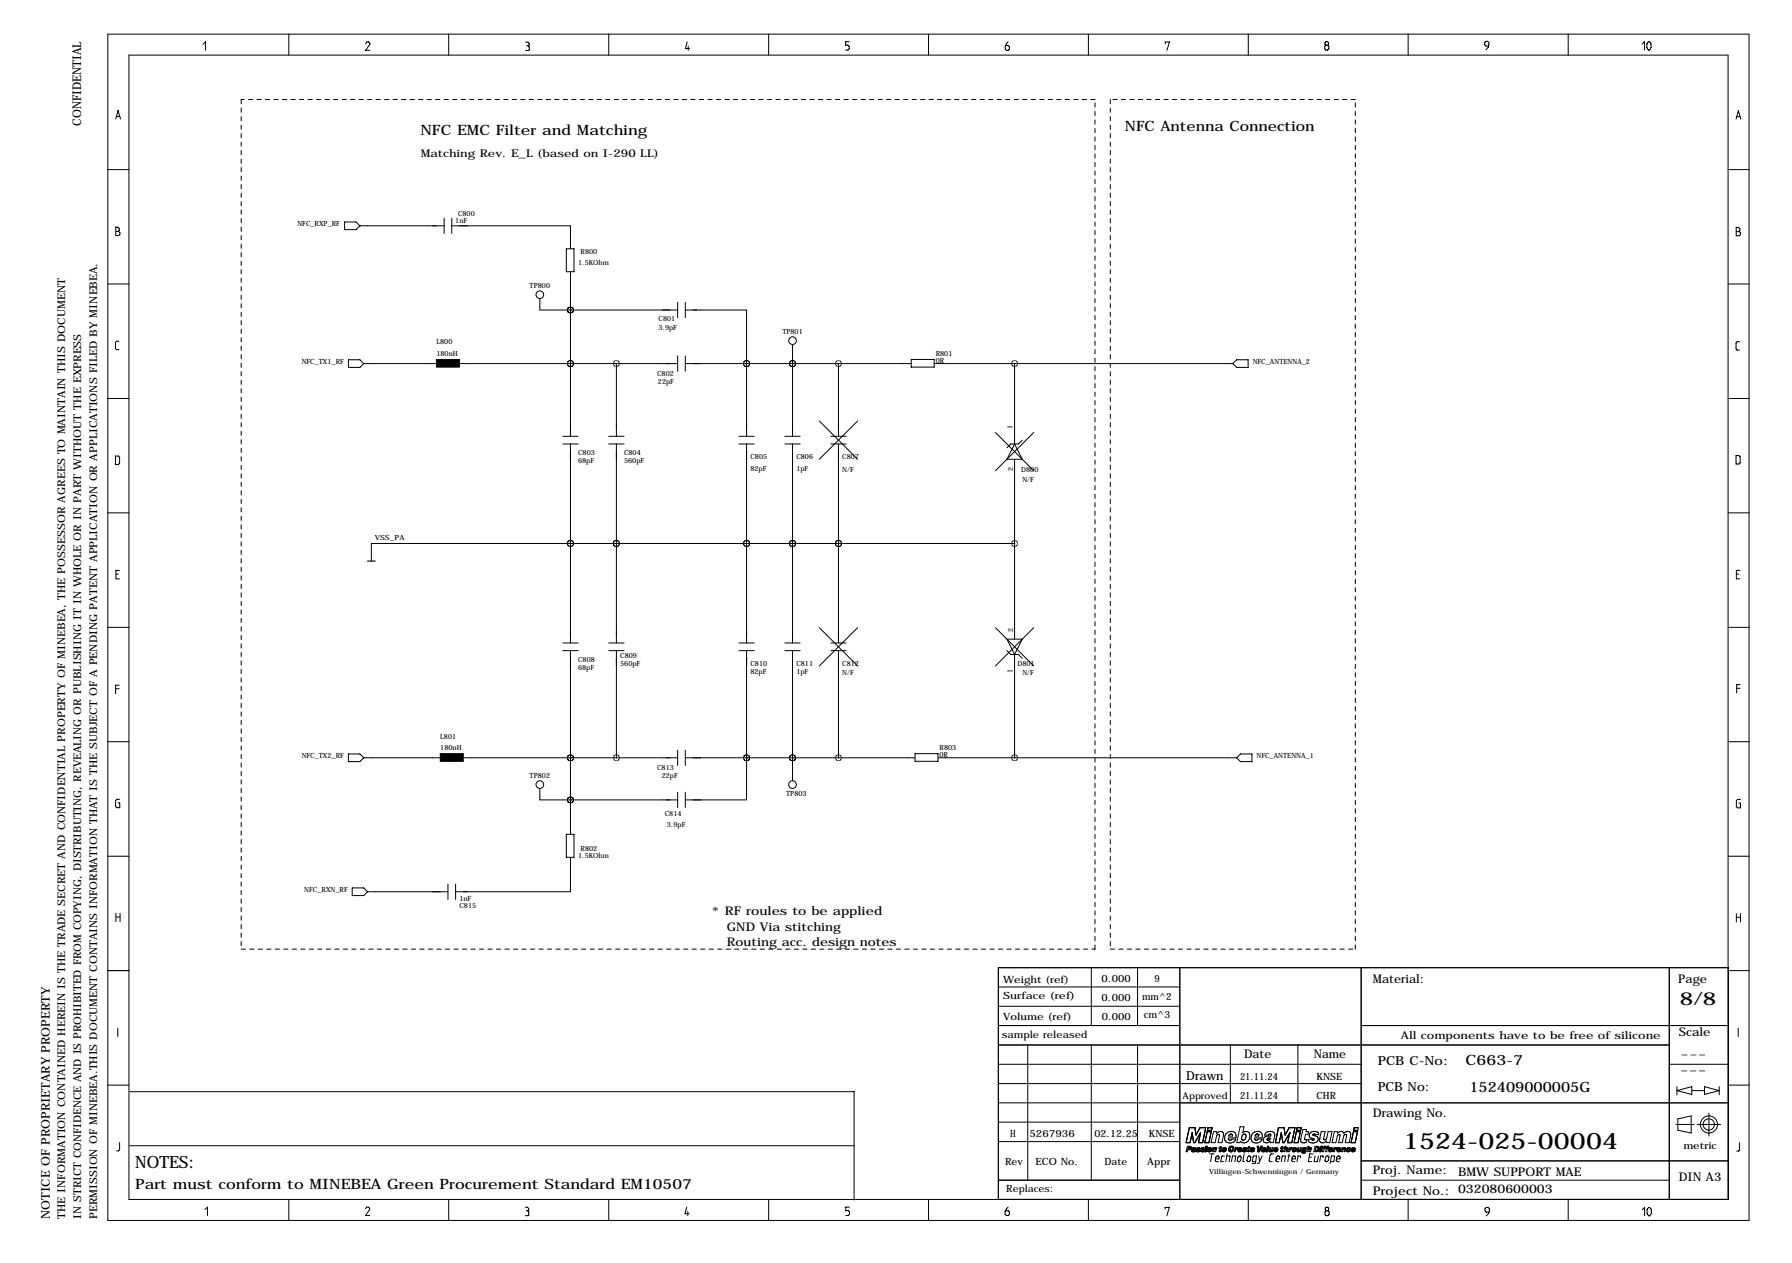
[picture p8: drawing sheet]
<svg xmlns="http://www.w3.org/2000/svg" width="594mm" height="419mm" viewBox="0 0 594 419" stroke-linecap="round" stroke-linejoin="round" font-family="sans-serif">
<g fill="none" stroke="#000" stroke-width=".33">
<path d="M35.8 11.3h544.4v393.7h-544.4zM67.4 14.7l.8-.8v2.8M95.8 11.3v7M121.3 14.5l.4-.6h.6l.4 .4v.4l-1.4 2h1.4M148.8 11.3v7M174.3 14h.9l.3 .4v.6l-.3 .2M174.8 15.2h.4M175.2 15.2l.4 .4v1l-.2 .2h-1.1M201.9 11.3v7M227.9 13.9l-.5 2.2h1.4M228.3 15.3v1.4M255 11.3v7"/>
<path d="M281.7 13.8h-1.2v1.2h.8l.4 .4v.8l-.4 .4h-.8M308 11.3v7M334.4 13.9a1.83 1.83 0 0 0-.5 2.8h.5l.4-.4v-.8l-.4-.4h-.8M361 11.3v7M386.5 14.5v-.6h1.4l-.8 2.8M414.1 11.3v7M439.8 15l-.4 .4v.8l.4 .4h.6l.4-.4v-.8l-.4-.4M439.8 15l-.3-.2v-.6l.3-.4h.6l.3 .4v.6l-.3 .2M439.8 15h.6M467.1 11.3v7M493.8 15.3h-.9l-.4-.4v-.8l.4-.4h.6l.4 .4-.2 1.6-.8 .8M520.2 11.3v7"/>
<path d="M544.7 14.6l.8-.8v2.8M546.5 14.2l.6-.4 .6 .8v1.2l-.6 .8-.6-.4-.2-.4zM38.4 39.5l.8-2.8 .8 2.8M38.7 38.7h1M575.9 39.5l.7-2.8 .8 2.8M576.1 38.7h1.1M35.8 56.3h7M573.2 56.3h7M38.4 76.8h1l.4 .4v.6l-.4 .4h-1v-2.8h.8l.4 .4v.6l-.4 .4M114.3 73.7h3.8l1.3 1.2-1.3 1.3h-3.8zM119.4 74.9h27.9M147.3 72.4v5.1"/>
<path d="M149.9 74.9h39.3v7.7M149.9 72.4v5.1M575.9 76.9h1l.4 .4v.6l-.4 .3h-1v-2.8h.6l.6 .4v.7l-.4 .4M35.8 94.2h7M179.1 99.1v3.8h10.1M187.9 82.6h2.5v7.6h-2.5zM189.2 90.2v54.6M573.2 94.2h7M39.5 113.2h-.8l-.4 .4v2.1l.4 .3h.8M115.6 119.4h3.8l1.2 1.2-1.2 1.3h-3.8zM189.2 102.9h.1M189.2 102.9h35.6"/>
<path d="M224.8 100.3v5.1M224.8 118.1v5.1M227.3 102.9h20.3v17.7M227.3 100.3v5.1M227.3 118.1v5.1M262.9 114.3v30.5M302.3 119.3h7.6v2.5h-7.6zM577 113.4h-.8l-.3 .4v2l.3 .4h.8M35.8 132.2h7M120.6 120.6h24.2M152.4 120.6h72.4M189.2 120.6h.1"/>
<path d="M204.5 120.6v24.2M227.3 120.6h75M247.6 120.6h.1M247.6 120.6v24.2M262.9 120.6h.1M271.8 139.7l12.7 12.7M278.1 120.6v24.2M284.5 139.7l-12.7 12.7M309.9 120.6h99M336.5 120.6v26.7M408.9 120.6l1.3-1.2h3.8v2.5h-3.8zM573.2 132.2h7"/>
<path d="M38.3 151.3h1l.4 .4v2l-.4 .4h-1zM186.7 144.8h5.1M186.7 147.3h5.1M189.2 147.3v66.1M201.9 144.8h5.1M201.9 147.3h5.1M204.5 147.3v66.1M245.1 144.8h5.1M245.1 147.3h5.1M247.6 147.3v66.1M260.3 144.8h5.1M260.3 147.3h5.1"/>
<path d="M262.9 147.3v66.1M275.6 144.8h5.1M275.6 147.3h5.1M278.1 147.3v66.1M330.2 143.5l12.7 12.7M336.5 152.4v59.7M336.5 147.3l2.6 5.1h-5.1zM339.1 146.1l-1.3 1.2h-2.5l-1.3 1.3M342.9 143.5l-12.7 12.7M575.9 151.2h.9l.4 .4v2l-.4 .4h-.9zM35.8 170.2h7M573.2 170.2h7"/>
<path d="M38.5 190.5h.8M39.6 189.3h-1.1v2.8h1.1M189.2 180.3h-66v5.9M189.2 180.3h.1M189.2 180.3h147.3M204.5 180.3h.1M247.6 180.3h.1M262.9 180.3h.1M278.1 180.3h.1M576 190.5h.8M577.1 189.3h-1.1v2.8h1.1M35.8 208.2h7"/>
<path d="M186.7 213.4h5.1M186.7 215.9h5.1M189.2 215.9v61M201.9 213.4h5.1M201.9 215.9h5.1M204.5 215.9v35.6M245.1 213.4h5.1M245.1 215.9h5.1M247.6 215.9v35.6M260.3 213.4h5.1M260.3 215.9h5.1M262.9 215.9v43.2"/>
<path d="M271.8 208.3l12.7 12.7M275.6 213.4h5.1M275.6 215.9h5.1M278.1 215.9v35.6M284.5 208.3l-12.7 12.7M330.2 208.3l12.7 12.7M334 212.1h5.1l-2.6 5.1zM334 215.9l1.3 1.3h2.5l1.3 1.2M336.5 217.2v34.3M342.9 208.3l-12.7 12.7M573.2 208.2h7M38.4 228.5h1.1"/>
<path d="M39.5 227.4h-1.1v2.8M576.1 228.4h1.1M577.2 227.2h-1.1v2.8M35.8 246.1h7M115.6 250.2h3.8l1.2 1.3-1.2 1.2h-3.8zM120.6 251.5h25.4M153.7 251.5h71.1M189.2 251.5h.1M224.8 248.9v5.1M227.3 251.5h76.2M227.3 248.9v5.1M247.6 251.5v13.9h-20.3"/>
<path d="M247.6 251.5h.1M262.9 251.5h.1M303.5 250.1h7.6v2.5h-7.6zM311.1 251.5h99.1M410.2 251.5l1.3-1.3h3.8v2.5h-3.8zM573.2 246.1h7M39.7 265.2h-.9l-.4 .4v2l.4 .4h.9v-1.6h-.5M179.1 261.6v3.8h10.1M187.9 276.9h2.5v7.6h-2.5zM189.2 265.4h.1M189.2 265.4h35.6M224.8 262.9v5.1"/>
<path d="M227.3 262.9v5.1M577.3 265.3h-.9l-.4 .4v2l.4 .4h.9v-1.6h-.6M35.8 284.1h7M116.8 294.6h3.8l1.3 1.3-1.3 1.3h-3.8zM121.9 295.9h26.7M148.6 293.4v5M151.1 293.4v5M189.2 284.5v11.4h-38.1M573.2 284.1h7M38.5 304.3h1.3M38.5 303.1v2.8M39.8 303.1v2.8"/>
<path d="M576 303.2v2.8M576 304.4h1.3M577.3 303.2v2.8M35.8 322.1h7M331.2 333.9h60.2M331.2 327.5h60.2M362 321.1v19.2M377.3 321.1v19.2M391.4 321.1v76.9M451.5 321.1v76.9M553.7 321.1v76.9M573.2 322.1h7"/>
<path d="M39.1 341.2v2.8M331.2 346.8h222.5M331.2 340.3h60.2M331.2 359.6h120.3M331.2 353.2h120.3M340.9 346.8v44.8M362 346.8v44.8M377.3 346.8v44.8M408.1 346.8v19.2M430.5 346.8v19.2M451.5 340.3h121.8M553.7 353.2h19.6"/>
<path d="M576.6 341.2v2.8M35.8 360.1h7M39.7 379.1v2.4l-.4 .4h-.6M43.1 362.3h240.2v35.9M331.2 366h242.1M331.2 378.8h60.2M331.2 372.4h60.2M394.5 374.2h1.9l.3 2.4 1.4-2.4h1.8l-1 5h-1.3l.6-3.2-1.9 3.2h-.4l-.4-3.2-.7 3.2h-1.4zM396.7 376.6h.1M400.5 375.5h1.3l-.8 3.7h-1.4zM400.7 374.2h1.4l-.2 .9h-1.4zM402.5 375.5h1l.2 .6a1.16 1.16 0 0 1 1.5-.7 1.16 1.16 0 0 1 .6 1.6l-.5 2.2h-1.2l.4-2.6a.62 .62 0 0 0-.7 0 .62 .62 0 0 0-.3 .5l-.5 2.1h-1.3z"/>
<path d="M406.8 376.1a1.79 1.79 0 0 1 2.2-.6 1.79 1.79 0 0 1 1 2.1h-2.5a.63 .63 0 0 0 .4 .8 .63 .63 0 0 0 .8-.4h1.2a1.98 1.98 0 0 1-1.8 1.3 1.98 1.98 0 0 1-1.9-1.1v-1zM408 376.4h.1M408.7 376.4l.1 .6h-1.2l.5-.7 .7 .2M411.4 373.9h1.2l-.4 1.9a1.47 1.47 0 0 1 2-.1 1.47 1.47 0 0 1 .3 1.9 1.76 1.76 0 0 1-1.1 1.5 1.76 1.76 0 0 1-1.9-.3l-.3 .4h-.9zM412.1 378.3a1.16 1.16 0 0 0 1.1-.7 1.16 1.16 0 0 0-.2-1.3 1.18 1.18 0 0 0-1 .8 1.18 1.18 0 0 0 .2 1.3M416.4 378.3h.1M416.6 376.5l.8-.1 .1 .6h-1.2zM417.1 375.4a2.06 2.06 0 0 0-2 1.5 2.06 2.06 0 0 0 .9 2.3 1.9 1.9 0 0 0 2.6-1.2h-1.2l-.5 .4-.5-.1M417.1 375.4h.1M417.2 375.4a1.51 1.51 0 0 1 1.4 2.2h-2.4l.2 .7M417.4 376.4h.1M417.5 376.5h.1"/>
<path d="M419.1 378.7l.1 .1M420.3 378.1h.1M420.4 377.9l1-.3-.5 .8-.6-.1zM420.4 377.8h.1M420.4 378.3v.1M421.4 377.7h-.1M421.4 376.4h.1M421.5 376.4v.4a2.28 2.28 0 0 0-2.5 1.3l.1 .6M421.5 376.4l-.3-.1-.5 .4h-1.2a1.82 1.82 0 0 1 1.6-1.2 1.82 1.82 0 0 1 1.8 1l-.5 2.7h-1l-.1-.5a1.41 1.41 0 0 1-2.1 .1M425 376l-.7 3.2h-1.2l1-5h1.9l.3 2.4 1.3-2.4h2l-1.1 5h-1.4l.7-3.2M425 376h.1M425 376l.6 3.2h.4l1.8-3.2"/>
<path d="M427.8 376h.1M430 375.5h1.3l-.7 3.7h-1.3zM430.3 374.2h1.3l-.2 .9h-1.3zM432.8 378.1h.1M432.8 378.1l.3-1.7h.8l.1-.9h-.8l.2-.7h-1.2l-.7 3.1a.93 .93 0 0 0 .7 1.3l1.1-.1 .2-.9h-.3M432.8 378.1l.4 .1M433.2 378.2h.1M434.4 377.3h.1M435.5 376.6a.39 .39 0 0 1 .3-.3 .39 .39 0 0 1 .5 .2h1.1a1.12 1.12 0 0 0-1.4-1.1 1.33 1.33 0 0 0-1.4 .5 1.33 1.33 0 0 0-.2 1.4M435.6 376.7h.1M435.6 376.7l.3 .1a1.19 1.19 0 0 1 1.4 1 1.19 1.19 0 0 1-1 1.4 1.55 1.55 0 0 1-2.4-1.1h1.3a.43 .43 0 0 0 .3 .3 .43 .43 0 0 0 .5-.3l-1.5-.8M438.3 375.5h1.3l-.5 2.2a.53 .53 0 0 0 .6 .6 .53 .53 0 0 0 .4-.8l.4-2h1.4l-.8 3.7h-1l-.2-.6a1.15 1.15 0 0 1-1.5 .7 1.15 1.15 0 0 1-.6-1.6z"/>
<path d="M439.2 378.2h.1M444.4 376.5h.1M447 375.4l-1.2 .7a1.09 1.09 0 0 0-1-.7 1.09 1.09 0 0 0-1.1 .6l-.1-.5h-1l-.7 3.7h1.2l.5-2.4 .3-.3h.5M447 375.4h.1M447.1 375.4a1.07 1.07 0 0 1 .9 1.5l-.5 2.3h-1.3l.5-2.2v-.4l-.4-.2-.5 .4-.5 2.4h-1.3l.4-2.7M449 375.5h1.3l-.8 3.7h-1.3zM449.2 374.2h1.4l-.2 .9h-1.4zM555.9 373.1h6M556.3 361.8l.1 .1M556.3 361.9l4.9-1.3v2.6zM556.3 360.6v2.7M556.6 371.3l4.4-1v5.7l-4.4-.9z"/>
<path d="M561.2 361.9h4.2M563 373.1h7.7M565.4 360.6l4.9 1.3-4.9 1.3zM566.9 369.4v7.6M570.3 360.6v2.7M573.2 360.1h7M577 379.2v2.4l-.3 .4h-.6M43 380.2h240.3M95.8 398v7M148.8 398v7M201.9 398v7M255 398v7"/>
<path d="M308 398v7M331.2 398v-76.9h242.1v76.9h-530.5v-379.7h530.4v379.7M331.2 391.6h60.2M361 398v7M393.9 380.4h1l.3 .7-.5 .4h-.7l-.1 .7h-.5zM394.5 381.5h.1M394.7 381.1h.1M394.8 380.8h.1M394.8 380.8l-.6-.1-.1 .5 .7-.1M394.8 380.8l-.1 .4M395.1 380.6l.1 .1M395.4 382.1l.3 .1"/>
<path d="M395.6 381.9h.1M395.6 381.8h.1M395.6 381.7h.1M395.7 382.2h.1M395.7 381.7h.1M395.7 381.6h.5l-.3 .4h-.2zM395.8 382h.1M395.9 381.6h.1M395.9 381.1l-.1 .1M395.9 381.9h.1M396 381.9h.1M396.1 381.8h.1"/>
<path d="M396.1 381.1h.1M396.2 381.3h.1M396.2 381.2h.1M396.2 381.3l-.1 .1a.57 .57 0 0 0-.6 .1 .57 .57 0 0 0-.2 .6l.2 .1M396.4 382.1h.1M396.4 382.1v.1M396.4 382.2h.1M396.4 382.2l-.3-.2-.4 .2M396.5 381l.1 .2M396.6 381.1l-.8-.3-.4 .4 .7-.1 .1 .2M396.6 381.2l-.2 .9M396.8 381.8h.1"/>
<path d="M396.8 381.8l.1 .2M396.8 381.8v.2M396.8 381.8h.4M396.9 382.1l.5 .1M396.9 382v.1M397 382.1h.1M397 381.1v.1M397.2 381.8h.1M397.2 381.8v.1M397.2 381.9h.1M397.4 382.2h.1M397.4 381.1h.1"/>
<path d="M397.4 381.1l.1 .2M397.4 382h.1M397.5 381.3h.1M397.5 381.3l.2 .1a.44 .44 0 0 1 .2 .6 .44 .44 0 0 1-.5 .2M397.5 381.7h.1M397.5 380.8h.1M397.5 381.1h.1M397.5 381.7l.1 .2M397.5 381.1h-.1M397.6 381.9h.1M397.6 381.8h.1M397.6 381.9h-.3"/>
<path d="M397.7 381.1h.1M397.9 380.9l-.9 .2v.3l.5 .3M397.9 380.9h.1M397.9 380.9l.2 .4-.6-.2M398 381.8h.1M398 381.1l.1 .1M398.3 381.8h.1M398.3 381.8l.5 .4M398.3 381.8h.3M398.4 381.1v.1M398.6 381.8h.1M398.6 381.8h.5"/>
<path d="M398.6 381.9h.1M398.8 382.2h.1M398.8 381.1h.1M398.8 381.1l.1 .2M398.8 382h.1M398.9 381.3h.1M398.9 381.3l.5 .3M398.9 381.7h.1M399 380.8h.1M399 381.7l.1 .1M399 381.9h.1M399 381.7h.1"/>
<path d="M399 381.7v.1M399.1 381.8h.1M399.3 380.9l-.9 .2v.4l.5 .2M399.3 380.9h.1M399.3 380.9l.2 .4-.7-.2M399.4 381.6v.1M399.4 381.7v.1M399.4 381.8l-.6 .4M399.4 381.8h.1M399.9 380.8h.4l-.3 1.4h-.3zM400 380.4h.4v.2h-.4zM400.9 381.7h.1"/>
<path d="M400.9 381.8l.1 .1M400.9 381.8h.1M400.9 381.4h.1M400.9 381.4v.4M401 381.9h.3M401 381.3h.1M401 381.9h.1M401.1 381.2h.3M401.1 381.9h.1M401.2 381.1h.1M401.2 381.1l-.3 .3M401.3 382.9h1.4"/>
<path d="M401.3 381.1h.1M401.3 381.9h.1M401.3 381.1l.1 .1M401.4 381.2h.1M401.4 381.2l-.1 .7M401.5 381.6l-.1 .1M401.6 382l-.1 .1M401.8 381.2l-.3-.4-.9 .4a.65 .65 0 0 0 .2 1h.1a.76 .76 0 0 0 1-.8M401.8 381.2v.1M401.8 381.3l.1 .1M401.9 381.4h.1M402 382.9l-.4 2.6"/>
<path d="M402.6 381.1h.1M402.6 381.1l.1-.3h-.4l-.2 1.4h.3l.3-1M402.8 380.9h.1M402.8 380.9l.7 .1-.2 1.2h-.4l.1-1.1M402.8 380.9l-.2 .2M402.8 381.1v.1M403 381.1l-.3 .1M403 381.2h.1M403.2 384.6h1.1l.1-.6-.3-.4-.8 .4-.2 1.1 .3 .4h.8M403.3 380.9h.1M403.4 380.9h.1M404.5 382.1h.1"/>
<path d="M404.5 381.9h-.1M404.8 381.8h.1M404.8 381.9h.1M404.8 381.8l.5-1h-.3l.1-.3h-.4v.3h-.3v.3h.2l-.2 .9M404.8 381.8v.1M404.9 381.9h.2l-.1 .3-.6-.2M404.9 381.9h.1M405.4 381.9v-.1a.7 .7 0 0 1 .5-1 .7 .7 0 0 1 .9 .8l-.6 .6-.7-.1M405.4 381.9l.1 .2M405.4 381.9h.1M405.5 382h.1M405.7 381.7h.1"/>
<path d="M405.7 381.7l.2 .2M405.8 381.8h.1M405.8 381.4h.1M405.8 381.4v.4M405.9 381.9h.1M405.9 381.3l-.1 .1M405.9 381.2v.1M406 381.9h.1M406 381.1v.1M406.2 383.6l-1 .2-.2 1.5 .8 .2M406.2 381.8h.1M406.2 381.8l-.3 .1"/>
<path d="M406.3 381.2h.1M406.3 381.2h-.4M406.3 381.2l-.1 .6M406.5 380.9h.1M407 383.6h.9l.1 .2-.3 1.7M407.1 382.9l-.5 2.6M407.9 381.4h.1M408.3 382.2h.1M408.5 385.5l.3-1.9h1l.1 .2-.3 1.7M408.5 380.6h.1M408.5 380.6a.62 .62 0 0 0-.5 .6 .62 .62 0 0 0 .4 .7l.3-.4h.4a.89 .89 0 0 1-1 .6 .89 .89 0 0 1-.7-1 .89 .89 0 0 1 1-.8l.6 .2 .2 .5-.4-.2M408.5 380.6l.1 .1"/>
<path d="M408.6 380.7h.1M408.6 381.7h.1M408.7 380.7l.1 .1M408.8 380.8h.1M409.7 380.8h.4l-.1 .3 .6-.3-.1 .4-.5 .2-.2 .8h-.4zM410.6 381.5h.1M410.6 384l.5-.4h.3l.3 .4-.2 1.1-.4 .4h-.4l-.3-.4zM410.6 381.5a.75 .75 0 0 1 .5-.6 .75 .75 0 0 1 .8 .2v.5h-.9M410.6 381.5l.1 .5M410.7 382l.1 .1M410.8 382.1h.1M410.8 381.1v.1"/>
<path d="M410.9 382.1v.1M411 381.7h.1M411 381.6l.1 .3 .4-.1M411 381.4h.1M411 381.4l.2-.3 .4 .3M411 381.4h.6M411.1 381.2h.1M411.1 381.2v.1M411.2 381.2h.1M411.4 381.1h.1M411.5 381.8h.1M411.5 381.2h.1"/>
<path d="M411.5 381.8h.4l-.3 .3-.7 .1M411.6 381.4h.1M411.6 381.3h.1M411.8 381.9l-.1 .1M412.1 381.9h.1M412.2 381.9l.2 .3M412.3 382.1l.3 .1M412.5 381.8h.1M412.5 381.8v.1M412.5 381.9h.1M412.5 381.7h.1M412.5 381.7l.6-.1-.3 .4-.3-.1"/>
<path d="M412.5 381.7v.1M412.6 382.2h.1M412.6 381.7h.1M412.7 382h.1M412.7 382.9l-.4 2.4 .5 .2M412.7 382.2h.1M412.8 381.6h.1M412.8 381.1l-.1 .1M412.9 381.9h.1M412.9 382.1h.1M413 381.9h.1M413 381.8h.1"/>
<path d="M413.1 381.1h.1M413.2 381.3h.1M413.2 381.2h.1M413.2 381.3l-.9 .2-.2 .4M413.4 382.2l-.4-.2-.4 .2M413.4 380.9l-.7-.1-.4 .4 .7-.1 .2 .2M413.4 381l.1 .1M413.4 380.9v.1M413.5 381.1v.1M413.5 381.2l-.2 1M413.8 384l.5-.4h.3l.3 .4-.2 1.1-.4 .4h-.4l-.3-.4zM413.9 382.1h.1"/>
<path d="M414.1 398v7M414.2 381.8h.1M414.2 381.8l.2 .4-.5-.1M414.2 381.8l.2-.7h.2l-.1-.6h-.3l-.3 .3v1.3M414.3 381.9h.1M414.4 381.9h.1M414.8 381.5h.1M414.8 381.5l.1 .5 .4 .2M414.8 381.5l.1-.2a.67 .67 0 0 1 1.2-.1v.4h-.9M415.2 381.7h.1M415.2 381.6l.1 .3 .4-.1M415.2 381.8h.1"/>
<path d="M415.3 381.2h.1M415.3 381.2h.4M415.3 381.3l.4 .1M415.3 382.2h.1M415.3 381.2v.1M415.4 381.1l-.1 .1M415.5 381.1h.1M415.6 381.1v.1M415.7 381.8h.1M415.7 381.2h.1M415.7 381.8h.4l-.8 .4M415.7 382.1h.1"/>
<path d="M415.7 381.4h.1M415.7 381.3h.1M415.7 381.2v.2M416 381.1h.1M416.5 385.5l-1.1-.2 .5-1.7h.9l-.3 2.3-1.2 .2M417.1 380.4h.4l.1 1.3 .7-1.3h.4l-1 1.8h-.4zM417.6 381.7h.1M417.6 383.6l.2 1.9M418.7 383.6l-1.2 2.5h-.4M418.7 381.5l-.2 .4 .4 .3M418.7 381.5h.1M418.7 381.2l.3 .1"/>
<path d="M418.7 382.1v.1M418.7 381.1v.1M418.8 381.8h.1M418.9 381.9h.1M418.9 381.7h.1M418.9 381.7l.6-.1-.1 .2M418.9 381.7v.2M418.9 382.2h.1M419 382h.1M419 381.2v.1M419.1 381.1h.1M419.1 381.1l-.1 .1"/>
<path d="M419.2 381.6h.1M419.2 381.1l.3 .1M419.2 381.9h.1M419.3 381.9h.1M419.3 382.1h-.1M419.4 381.7l-.2 .3-.4-.1M419.4 381.1h.1M419.5 381.1v.1M419.5 381.3h.1M419.5 381.2h.1M419.5 381.3l-.8 .2M419.5 381.2v.1"/>
<path d="M419.8 381l-.1 1.2-.3-.2-.5 .2M419.8 380.9l-.7-.1-.4 .3M419.8 380.9v.2M420.5 380.4h.3l-.4 1.8h-.3zM421 381.6l.1-.8h.4l-.2 1.1M421 381.6v.1M421 381.7v.3M421 382v.1M421.4 381.9h.1M421.8 382h.1M421.8 382l-.5 .2-.3-.1M421.8 381.6h.1"/>
<path d="M421.8 381.6l-.2 .3h-.3M421.8 381.6l.2-.8h.4l-.3 1.4h-.4l.1-.2M422.5 382.9h-.7l-.5 .3-.3 1.9 .3 .4h.7M422.6 381.5h.1M422.6 381.5v-.1a.7 .7 0 0 1 1.2-.3l.1 .5h-1M422.6 381.5l.1 .5M422.7 382v.1M422.9 381.7h.1M422.9 381.6l.2 .3 .4-.1M423 381.4h.1M423 381.4h.5M423 381.2h.1"/>
<path d="M423 381.2v.1M423.1 381.2h.1M423.3 384.6h1.1l.1-.6-.3-.4h-.4l-.4 .4-.2 1.1 .3 .4h.7M423.4 381.1h.1M423.4 381.1l-.4 .3M423.4 381.1l.1 .1M423.5 381.8h.1M423.5 381.2h.1M423.5 381.8h.3l-.2 .3h-.9M423.5 381.4h.1M423.5 381.3h.1M423.5 381.2v.2"/>
<path d="M424.9 382.1h.1M425 385.5l.3-1.9h1l.1 .2-.3 1.7M425.2 381.8h.1M425.2 381.9h.1M425.2 381.8l.2-.7h.3l-.2-.6h-.4l-.3 .6h.2l-.2 .9 .6 .2 .1-.3h-.2M425.2 381.8v.1M425.3 381.9h.1M426.4 381h.1M426.4 381l.2-.6h-.4l-.4 1.8h.4l.4-1.1 .3 .1-.2 1h.3l.2-.8M426.4 381h.8M426.7 381.1l.1 .1M426.9 380.8h.1"/>
<path d="M427.1 380.9h.1M427.2 381.4h.1M427.2 381v.4M427.2 383.6h.7M427.6 382.9l-.4 2.6M427.7 380.8h.3v.3l.6-.3-.1 .4-.5 .2-.2 .8h-.4zM428.1 381.2h.1M428.1 380.9h.1M428.5 384.6h1.2l.1-.6-.3-.4h-.4l-.4 .4-.3 1.1 .4 .4h.7M428.7 381.9l.1 .1M428.9 381.1l-.1 .1M428.9 381l.7-.2 .4 .3a.86 .86 0 0 1-.7 1.1h-.1a.57 .57 0 0 1-.5-.8z"/>
<path d="M429 381.7h.1M429.1 381.8h.1M429.1 381.8l.1 .1M429.1 381.4h.1M429.1 381.4v.4M429.2 381.9h.1M429.2 381.2v.1M429.2 381.2h.4M429.3 381.9h.1M429.3 381.1l-.2 .3M429.5 381.8h.1M429.5 381.8l-.3 .1"/>
<path d="M429.5 381.1v.1M429.6 381.2h.1M429.6 381.2l.1 .1M429.6 381.7l-.1 .1M429.6 381.2v.4M429.6 381.6v.1M429.7 380.9h.1M430 381.2v.1M430.3 381.8h.1M430.3 381.8v.2M430.3 382.1h.1M430.3 382v.1"/>
<path d="M430.4 382.1v.1M430.4 382.2h.5M430.7 381.7h.1M430.7 381.9h.1M430.8 381.9h.1M430.9 382.1v.1M431.1 382h.1M431.1 382l-.2 .1M431.2 381.6h.1M431.2 381.6l-.2 .3h-.3l.1-1.1h-.3l-.2 1M431.2 381.6l.1-.8h.4l-.3 1.4h-.3v-.2M431.3 384.1v-.5h-.7l-.4 1.9"/>
<path d="M432.2 382.3l-.4-.1 .6 .5M432.2 382.3h.1M432.3 381.6h.1M432.3 381.7l.1 .2 .4-.2M432.3 381.4h.1M432.4 382.7h.1M432.4 381.3h.1M432.5 381.9h.1M432.5 381.2h.4l-.1 .5M432.5 382.1h.1M432.6 381.1l-.3 .6M432.6 381.1h.1"/>
<path d="M432.7 381.8h.1M432.8 382h.1M432.8 382.6l-.4 .1M432.8 382l-.3 .4-.3-.1M432.8 382.5v.1M432.8 381.7v.3M432.9 381.4h.1M433 381.1h.1M433 381.1a.6 .6 0 0 0-.8-.2 .6 .6 0 0 0-.2 .8 .6 .6 0 0 0 .8 .3M433 381.1l.4-.3-.3 1.3M433.1 382.2l-.3 .3M433.1 382.1v.1"/>
<path d="M434.1 381h.1M434.1 381l.1-.6h-.3l-.4 1.8h.4l.4-1.1 .2 .1-.1 1h.3l.2-1.2M434.1 381h.8M434.3 384h.7M434.4 381.1l.1 .1M434.8 380.9h.1M435.6 382.9h-1.2l-.4 2.6h1.1M436.2 383.6l-.1 1.9h.9l.3-1.9M436.2 380.4h.9a.9 .9 0 0 1 .5 .8 .9 .9 0 0 1-.4 .8l-1.4 .2zM436.9 380.7l.2 .1M437 380.7h-.5l-.2 1.1 .7-.1 .1-.9M437.1 380.8h.1"/>
<path d="M437.1 381.5v.1M437.2 380.9v.1M437.4 380.5v.1M438.1 380.8h.4l-.4 1.4h-.3zM438.2 380.4h.4l-.1 .2h-.4zM438.9 384.1l-.1-.5h-.7l-.4 1.9M439.1 380.5l.6-.1-.3 .3 .1 .4h-.2l-.2 1.1h-.4l.1-1.4zM439.4 380.8h-.1M440 380.8h-.2v.3h.2l-.3 1.1h.4l.2-1.1h.3v-.3h-.2M440 380.8h.1M440.1 383.6h.4l.3 .4-.2 1.1-.8 .4-.3-.4 .2-1.1zM440.4 380.8h.1"/>
<path d="M440.4 380.7h.1M440.4 380.7v.1M440.7 380.6h.1M440.7 380.6a.31 .31 0 0 0-.3-.2 .31 .31 0 0 0-.3 .3l-.1 .1M440.7 380.6l-.3 .1M440.7 381.5h.1M440.7 381.5a.63 .63 0 0 0 .5 .7 .63 .63 0 0 0 .8-.4M441 381l-.3 .5M441 382.2h.1M441 380.9l.7-.1 .4 .5-.1 .3h-.9M441 380.9v.1M441.1 381.7h.1"/>
<path d="M441.1 381.6l.1 .3h.3M441.1 381.4h.6M441.2 381.2l-.1 .2M441.2 381.3h-.1M441.2 381.2h.1M441.2 381.2h.5M441.3 385.5l1.2-.2 .1-1.7h-.9l-.5 2.5M441.4 381.1l-.1 .1M441.4 381.1h.1M441.5 381.9h.1M441.6 381.8h.1M441.6 381.8h.4"/>
<path d="M441.6 381.8l-.1 .1M441.6 381.1v.1M441.7 381.2h.1M441.7 381.2v.2M441.7 382.1h.1M441.7 381.4h.1M441.7 381.3h.1M441.9 381.9v.1M442 381.1h.1M442 381.8h.1M442.8 381.1h.1M443 380.9h.1"/>
<path d="M443 380.9l-.2 .2M443 380.9l.4-.1-.1 .4h-.4l-.3 1h-.3l.2-1.4h.4l-.1 .3M443.3 380.8h.1M443.3 384.6h1.2l.1-.6-.4-.4-.8 .4-.2 1.1 .4 .4h.7M443.5 381.5h.1M443.8 381.7h.1M443.8 381.6l.1 .3 .4-.1M443.8 382.2h.1M443.8 381.6h1v-.4a.68 .68 0 0 0-.7-.4 .68 .68 0 0 0-.6 .6l.2 .7h.7M443.8 381.4h.1M443.8 381.4h.6M443.8 381.8h.1"/>
<path d="M443.9 381.3h.1M443.9 381.2l-.1 .2M444.1 381.1h.1M444.3 381.8h.1M444.3 381.8h.4M444.3 381.1v.1M444.4 382.1h.1M444.4 381.2h.1M444.4 381.2h-.5M444.4 381.2v.2M444.4 381.4h.1M444.4 381.3h.1"/>
<path d="M444.5 380.9h.1M444.7 381.9l-.1 .1M444.7 381.1h.1M444.7 381.8h.1M444.7 381.8l-.3 .3M445.5 381.5h.1M445.6 381.1h.1M445.6 381.1v-.3h-.3l-.3 1.4h.4l.1-.7M445.6 381.1l.6-.3 .2 .4M445.8 381.1l-.1 .1M445.9 381.1h.1M445.9 381.1l.1 .1"/>
<path d="M446 381.2l-.1 1h.3l.2-.9M446 381.2h-.3l-.2 .3M446.4 381.2v.1M447 381.8h.1M447.1 381.2v.1M447.2 381.9h.1M447.2 381.2h.1M447.2 381.2h-.1M447.2 381.2h.4M447.5 381.1l.5 .2-.1-.3a.76 .76 0 0 0-1 0 .76 .76 0 0 0-.1 1l.4 .2 .7-.4-.8 .1v-.6M447.6 381.2h.1M447.7 382l-.1 .1"/>
<path d="M447.8 380.9h.1M448.2 381.5h.1M448.2 381.5a.63 .63 0 0 0 .5 .7 .63 .63 0 0 0 .7-.4M448.5 381l-.3 .5M448.5 380.9l.6-.1 .4 .5v.3h-.9M448.5 380.9v.1M448.6 381.7h.1M448.6 381.6l.1 .3h.3M448.6 381.4h.6M448.7 381.2l-.1 .2M448.7 381.3h-.1M448.8 381.1v.1"/>
<path d="M448.9 381.1h.1M449 381.9h.1M449.1 381.8h.1M449.1 381.8h.3M449.1 381.8l-.1 .1M449.1 381.1v.1M449.1 381.2h.1M449.1 381.2h-.4M449.1 381.2l.1 .2M449.2 382.1h.1M449.2 381.4h.1M449.2 381.3h.1"/>
<path d="M449.2 380.9h.1M449.4 381.9l-.1 .1M449.4 381.1h.1M449.4 381.8h.1M451.5 391.6h102.2M451.5 385.2h121.8M467.1 398v7M520.2 398v7M68 401.4l.8-.8v2.8M121.3 401.1l.3-.5h.6l.4 .4v.3l-1.3 2.1h1.3M174.2 400.6h.8l.4 .4v.6l-.4 .2M174.7 401.8h.3"/>
<path d="M175 401.8l.4 .4v1l-1.2 .2M227.8 400.6l-.6 2.1h1.4M228.1 401.9v1.5M281.8 400.6h-1.2v1.1h.8l.4 .4v.8l-.4 .5h-.8M334.4 400.6a1.81 1.81 0 0 0-.6 2.8h.6l.4-.5v-.7l-.4-.4h-.8M386.5 401.2v-.5h1.4l-.9 2.8M439.9 401.8l-.4 .4v.8l.4 .4h.6l.4-.4v-.8l-.4-.4M439.9 401.8l-.3-.2 .3-1h.6l.2 .4v.6l-.2 .2M439.9 401.8h.6M493.9 402.2h-.9l-.4-.4v-.8l.4-.3h.6l.4 .3-.2 1.6-.8 .9M544.8 401.4l.7-.7v2.8M546.6 401l.6-.3 .6 .7v1.2l-.6 .9-.8-.9z"/>
<circle cx="179.1" cy="97.8" r="1.27"/>
<circle cx="262.9" cy="113" r="1.27"/>
<circle cx="179.1" cy="260.3" r="1.27"/>
<circle cx="262.9" cy="260.3" r="1.27"/>
<circle cx="566.8" cy="373.1" r="1.88"/>
<circle cx="566.9" cy="373.1" r="2.84"/>
</g>
<path d="M80 33v282M363.2 33h-283.2M368.3 33v282M449.6 33h-81.3M80 315h283.2M363.2 315v-282M368.3 315h81.3M449.6 315v-282" fill="none" stroke="#000" stroke-width=".33" stroke-dasharray="1.4 1.4"/>
<path d="M144.8 119.3h7.6v2.5h-7.6zM146 250.1h7.7v2.5h-7.7z" fill="#000" stroke="#000" stroke-width=".33"/>
<path d="M121.9 186.2h2.6" fill="none" stroke="#000" stroke-width=".38"/>
<path d="M204.4 120.7a.07 .07 0 0 0 .1 0 .07 .07 0 0 0-.1 0zM204.4 251.5a.07 .07 0 0 0 .1 0 .07 .07 0 0 0-.1 0zM247.6 120.7a.07 .07 0 0 0 .1 0 .07 .07 0 0 0-.1 0zM247.6 251.5a.07 .07 0 0 0 .1 0 .07 .07 0 0 0-.1 0zM204.4 180.3a.07 .07 0 0 0 .1 0 .07 .07 0 0 0-.1 0zM336.5 180.3a.07 .07 0 0 0 .1 0 .07 .07 0 0 0-.1 0zM247.6 251.5a.07 .07 0 0 0 .1 0 .07 .07 0 0 0-.1 0zM247.6 120.7a.07 .07 0 0 0 .1 0 .07 .07 0 0 0-.1 0zM247.6 180.3a.07 .07 0 0 0 .1 0 .07 .07 0 0 0-.1 0zM247.6 180.3a.07 .07 0 0 0 .1 0 .07 .07 0 0 0-.1 0zM204.4 180.3a.07 .07 0 0 0 .1 0 .07 .07 0 0 0-.1 0zM278.1 120.7a.07 .07 0 0 0 .1 0 .07 .07 0 0 0-.1 0zM262.8 120.7a.1 .1 0 0 0 .2 0 .1 .1 0 0 0-.2 0zM262.8 180.3a.1 .1 0 0 0 .2 0 .1 .1 0 0 0-.2 0zM278.1 180.3a.07 .07 0 0 0 .1 0 .07 .07 0 0 0-.1 0zM262.8 180.3a.1 .1 0 0 0 .2 0 .1 .1 0 0 0-.2 0zM262.8 251.5a.1 .1 0 0 0 .2 0 .1 .1 0 0 0-.2 0zM278.1 251.5a.07 .07 0 0 0 .1 0 .07 .07 0 0 0-.1 0zM278.1 180.3a.07 .07 0 0 0 .1 0 .07 .07 0 0 0-.1 0zM189.2 265.4a.07 .07 0 0 0 .1 0 .07 .07 0 0 0-.1 0zM189.2 102.9a.07 .07 0 0 0 .1 0 .07 .07 0 0 0-.1 0zM262.8 251.5a.1 .1 0 0 0 .2 0 .1 .1 0 0 0-.2 0zM262.8 120.7a.1 .1 0 0 0 .2 0 .1 .1 0 0 0-.2 0zM189.2 180.3a.07 .07 0 0 0 .1 0 .07 .07 0 0 0-.1 0zM189.2 251.5a.07 .07 0 0 0 .1 0 .07 .07 0 0 0-.1 0zM189.2 180.3a.07 .07 0 0 0 .1 0 .07 .07 0 0 0-.1 0zM189.2 120.7a.07 .07 0 0 0 .1 0 .07 .07 0 0 0-.1 0zM189.2 102.9a.07 .07 0 0 0 .1 0 .07 .07 0 0 0-.1 0zM189.2 120.7a.07 .07 0 0 0 .1 0 .07 .07 0 0 0-.1 0zM189.2 251.5a.07 .07 0 0 0 .1 0 .07 .07 0 0 0-.1 0zM189.2 265.4a.07 .07 0 0 0 .1 0 .07 .07 0 0 0-.1 0zM336.5 120.7a.07 .07 0 0 0 .1 0 .07 .07 0 0 0-.1 0zM336.5 251.5a.07 .07 0 0 0 .1 0 .07 .07 0 0 0-.1 0z" fill="#000" stroke="#000" stroke-width="2"/>
<text font-size="7.6" x="465.4" y="381.2">1524-025-00004</text>
<text font-size="6" x="557.2" y="333.3">8/8</text>
<text font-size="5.6" x="44.8" y="387.5">NOTES:</text>
<g font-size="4.7">
<text x="139.4" y="44.7">NFC EMC Filter and Matching</text>
<text x="373.1" y="43.4">NFC Antenna Connection</text>
<text x="486.2" y="353.3">C663-7</text>
<text x="487.4" y="362.2">152409000005G</text>
<text x="44.8" y="394.6">Part must conform to MINEBEA Green Procurement Standard EM10507</text>
</g>
<g font-size="4.1">
<text x="457" y="353.3">PCB C-No:</text>
<text x="393.5" y="358.3">Drawn</text>
<text x="457" y="362.2">PCB No:</text>
</g>
<g font-size="4">
<text x="26.9" y="41.8" transform="rotate(-90 26.9 41.8)">CONFIDENTIAL</text>
<text x="236" y="303.7">* RF roules to be applied</text>
<text x="241.1" y="308.8">GND Via stitching</text>
<text x="241.1" y="313.9">Routing acc. design notes</text>
<text x="455.4" y="326.1">Material:</text>
<text x="556.7" y="326.1">Page</text>
<text x="556.9" y="343.9">Scale</text>
<text x="412.7" y="351">Date</text>
<text x="435.8" y="351">Name</text>
<text x="557.3" y="356.4">---</text>
<text x="455.4" y="370.6">Drawing No.</text>
<text x="455.4" y="389.4">Proj. Name:</text>
<text x="483.7" y="390.1">BMW SUPPORT MAE</text>
<text x="556.9" y="391.9">DIN A3</text>
<text x="455.4" y="396.5">Project No.: 032080600003</text>
<text x="16.5" y="404.4" transform="rotate(-90 16.5 404.4)">NOTICE OF PROPRIETARY PROPERTY</text>
</g>
<text font-size="3.9" x="557.4" y="351.2">---</text>
<g font-size="3.6">
<text x="139.5" y="52.2">Matching Rev. E_L (based on I-290 LL)</text>
<text x="464.7" y="344.8">All components have to be free of silicone</text>
<text x="21.6" y="404.4" transform="rotate(-90 21.6 404.4)">THE INFORMATION CONTAINED HEREIN IS THE TRADE SECRET AND CONFIDENTIAL PROPERTY OF MINEBEA, THE POSSESSOR AGREES TO MAINTAIN THIS DOCUMENT</text>
<text x="26.9" y="404.4" transform="rotate(-90 26.9 404.4)">IN STRICT CONFIDENCE AND IS PROHIBITED FROM COPYING, DISTRIBUTING, REVEALING OR PUBLISHING IT IN WHOLE OR IN PART WITHOUT THE EXPRESS</text>
<text x="32.3" y="404.4" transform="rotate(-90 32.3 404.4)">PERMISSION OF MINEBEA.THIS DOCUMENT CONTAINS INFORMATION THAT IS THE SUBJECT OF A PENDING PATENT APPLICATION OR APPLICATIONS FILED BY MINEBEA.</text>
</g>
<g font-size="3.3">
<text x="332.7" y="326.1">Weight (ref)</text>
<text x="365.4" y="325.8">0.000</text>
<text x="382.9" y="325.8">9</text>
<text x="332.7" y="331.4">Surface (ref)</text>
<text x="365.4" y="332">0.000</text>
<text x="378.9" y="331.8">mm^2</text>
<text x="332.7" y="338.5">Volume (ref)</text>
<text x="365.5" y="338.3">0.000</text>
<text x="379.4" y="337.9">cm^3</text>
<text x="332.3" y="344.3">sample released</text>
<text x="411.3" y="358.3">21.11.24</text>
<text x="436.7" y="358.3">KNSE</text>
<text x="411.3" y="364.6">21.11.24</text>
<text x="436.7" y="364.6">CHR</text>
<text x="335.1" y="377.3">H</text>
<text x="341.5" y="377.3">5267936</text>
<text x="363.1" y="377.3">02.12.25</text>
<text x="381.1" y="377.3">KNSE</text>
<text x="558.4" y="381.2">metric</text>
<text x="333.4" y="386.5">Rev</text>
<text x="343.5" y="386.5">ECO No.</text>
<text x="366.4" y="386.5">Date</text>
<text x="380.5" y="386.5">Appr</text>
<text x="333.8" y="395.4">Replaces:</text>
</g>
<text font-size="3.1" x="392.3" y="364.6">Approved</text>
<g font-size="2.4">
<text x="151.9" y="71.5">C800</text>
<text x="98.7" y="74.9">NFC_RXP_RF</text>
<text x="151" y="74.1">1nF</text>
<text x="191.8" y="88">1.5KOhm</text>
<text x="192.6" y="84.2">R800</text>
<text x="175.7" y="95.6">TP800</text>
<text x="218.4" y="106.7">C801</text>
<text x="218.4" y="109.6">3.9pF</text>
<text x="259.5" y="110.9">TP801</text>
<text x="144.8" y="114.3">L800</text>
<text x="144.8" y="118.1">180nH</text>
<text x="310.4" y="118.1">R801</text>
<text x="100.1" y="120.7">NFC_TX1_RF</text>
<text x="218" y="124.9">C802</text>
<text x="310.4" y="120.4">0R</text>
<text x="415.5" y="120.7">NFC_ANTENNA_2</text>
<text x="218.2" y="127.4">22pF</text>
<text x="335.8" y="142.3" transform="rotate(-90 335.8 142.3)">1</text>
<text x="191.8" y="151.1">C803</text>
<text x="191.8" y="153.7">68pF</text>
<text x="207" y="151.1">C804</text>
<text x="207" y="153.7">560pF</text>
<text x="248.9" y="152.4">C805</text>
<text x="264.2" y="152.4">C806</text>
<text x="279.4" y="152.4">C807</text>
<text x="248.9" y="156.2">82pF</text>
<text x="264.2" y="156.2">1pF</text>
<text x="279.4" y="156.6">N/F</text>
<text x="336" y="156.3" transform="rotate(-90 336 156.3)">2</text>
<text x="338.8" y="156.6">D800</text>
<text x="339.1" y="160">N/F</text>
<text x="124.4" y="179.2">VSS_PA</text>
<text x="336" y="209.5" transform="rotate(-90 336 209.5)">2</text>
<text x="191.8" y="219.7">C808</text>
<text x="205.7" y="218.4">C809</text>
<text x="205.7" y="221">560pF</text>
<text x="248.9" y="221">C810</text>
<text x="264.2" y="221">C811</text>
<text x="279.4" y="221">C812</text>
<text x="337.5" y="221">D801</text>
<text x="191.8" y="222.2">68pF</text>
<text x="248.9" y="223.5">82pF</text>
<text x="264.2" y="223.5">1pF</text>
<text x="279.4" y="223.9">N/F</text>
<text x="335.8" y="223.5" transform="rotate(-90 335.8 223.5)">1</text>
<text x="339.1" y="223.9">N/F</text>
<text x="146" y="245.1">L801</text>
<text x="100.1" y="251.5">NFC_TX2_RF</text>
<text x="146" y="248.9">180nH</text>
<text x="311.7" y="248.9">R803</text>
<text x="311.7" y="251.2">0R</text>
<text x="416.8" y="251.5">NFC_ANTENNA_1</text>
<text x="218" y="255.7">C813</text>
<text x="175.7" y="258.2">TP802</text>
<text x="219.5" y="258.2">22pF</text>
<text x="260.8" y="264.2">TP803</text>
<text x="220.5" y="270.9">C814</text>
<text x="221.2" y="274.3">3.9pF</text>
<text x="191.8" y="284.9">1.5KOhm</text>
<text x="192.6" y="282.3">R802</text>
<text x="100.9" y="295.9">NFC_RXN_RF</text>
<text x="152.4" y="298.8">1nF</text>
<text x="152.4" y="301.4">C815</text>
</g>
<text font-size="2.3" x="401.1" y="389.6">Villingen-Schwenningen / Germany</text>
</svg>
